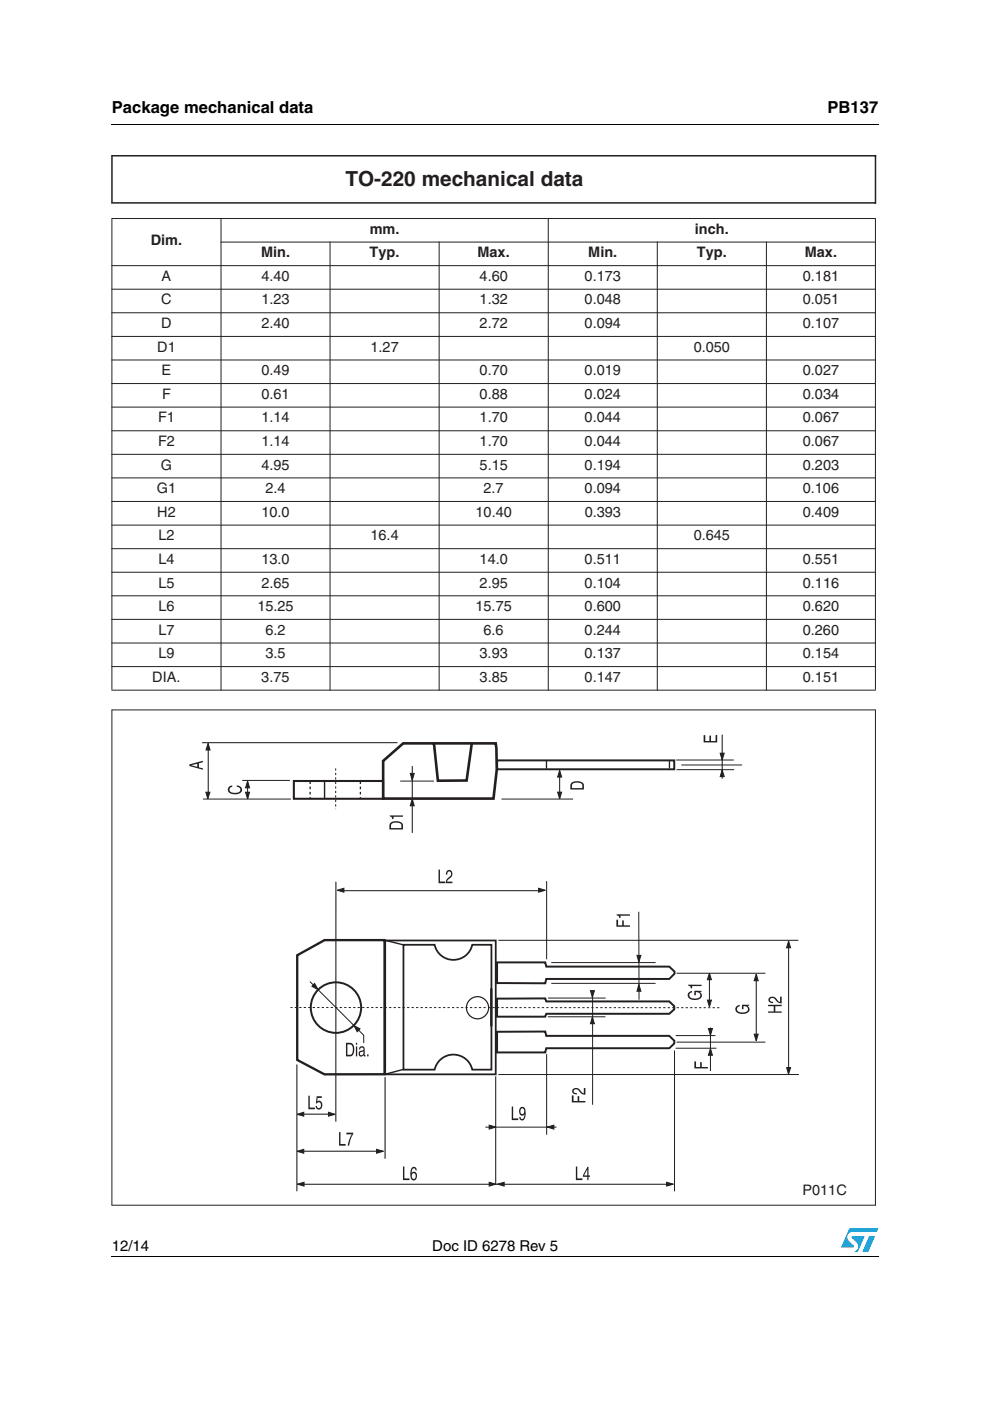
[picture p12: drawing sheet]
<svg xmlns="http://www.w3.org/2000/svg" width="210mm" height="297mm" viewBox="0 0 210 297" stroke-linecap="round" stroke-linejoin="round" font-family="sans-serif">
<g fill="#009ad9">
<path d="M184.3 262.1h1.2l-1.4 3.3h-1.3z"/>
<path d="M180.1 260.5h6.1l-.3 .7h-5.1a1.13 1.13 0 0 0-1.1 .7 1.13 1.13 0 0 0 .3 1.2l1 1v.3l-2.7 .1z"/>
<path d="M180.6 262.1h2.7l-1.4 3.3h-.7a1.18 1.18 0 0 0 .5-1.9l-1.1-1.1z"/>
</g>
<path d="M23.6 26.2l.1 .2zM23.6 266.3l.1 .1z" fill="#000"/>
<path d="M23.7 26.3h162.6M23.7 266.3h162.6" fill="none" stroke="#000" stroke-width=".21"/>
<g fill="#fff">
<path d="M23.7 32.6h162.5v223.3h-162.5z"/>
<path d="M23.7 150.5h161.9v105h-161.9z"/>
</g>
<path d="M23.7 150.5h162M23.7 150.4v105.1M185.6 150.5v105.1M23.7 255.5h161.9" fill="none" stroke="#231f20" stroke-width=".21"/>
<g fill="#fff">
<path d="M23.7 39.2l162 .1z"/>
<path d="M185.6 39.3l.1 108.7z"/>
<path d="M23.7 147.9l161.9 .1z"/>
<path d="M23.7 39.2l.1 108.8z"/>
</g>
<g fill="none" stroke="#231f20" stroke-width=".21">
<path d="M23.7 46.3h162M23.7 56.3h162M23.7 46.4v99.8M46.8 51.3h138.9M46.9 46.2v100.2M70 51.2v95.2M93.1 51.2v95.2M116.2 46.2v100.2M139.4 51.2v95.2M162.5 51.2v95.2M185.6 46.4v99.8M23.7 61.3h162"/>
<path d="M23.7 66.3h162M23.7 71.3h162M23.7 76.3h162M23.7 81.3h162M23.7 86.3h162M23.7 91.3h162M23.7 96.3h162M23.7 101.3h162M23.7 106.3h162M23.7 111.3h162M23.7 116.3h162M23.7 121.3h162"/>
<path d="M23.7 126.3h162M23.7 131.3h162M23.7 136.3h162M23.7 141.3h162M23.7 146.3h162"/>
</g>
<path d="M23.7 33h162.1M23.7 32.9v10.1M185.6 33v10.2M23.7 43h161.9" fill="none" stroke="#231f20" stroke-width=".32"/>
<g fill="#fff">
<path d="M27.3 154.1h154.8v101h-154.8z"/>
<path d="M39.7 155.5h129.9v97.3h-129.9z"/>
</g>
<path d="M62.3 165.6h18.9v3.8h-18.9z" fill="none" stroke="#231f20" stroke-width=".44"/>
<path d="M135.4 193.3l.1 18.7" fill="none" stroke="#231f20" stroke-width=".21"/>
<path d="M87.4 169.4l.4 1.4h-.8z" fill="#231f20"/>
<path d="M87.4 169.4l.4 1.4h-.8z" fill="none" stroke="#231f20" stroke-width=".22"/>
<path d="M43 169.4h18.7M106.3 169.4h15.2" fill="none" stroke="#231f20" stroke-width=".21"/>
<path d="M81.7 199.4h23.4v28.4h-23.4zM104.2 209.6v17.2h-4.1a4.1 4.1 0 0 0-4-3.2 4.1 4.1 0 0 0-4 3.2h-6.6v-21.5v-5h6.6a4.1 4.1 0 0 0 4 3.2 4.1 4.1 0 0 0 4-3.2h4.1v17.3" fill="none" stroke="#231f20" stroke-width=".38"/>
<path d="M81.2 161.3l4.3-3.7h6.5l.8 7.9h6.1l1.1-7.9h5.1l.2 5.6-.7 6.1h-23.4z" fill="none" stroke="#231f20" stroke-width=".56"/>
<circle cx="101.2" cy="213.7" r="2.34" fill="none" stroke="#231f20" stroke-width=".26"/>
<path d="M105.4 161.2h37.6v1.9h-37.6z" fill="none" stroke="#231f20" stroke-width=".42"/>
<path d="M43.6 168h.9l-.4 1.4z" fill="#231f20"/>
<path d="M43.6 168h.9l-.4 1.4zM51.4 165.5h10.1" fill="none" stroke="#231f20" stroke-width=".21"/>
<path d="M52.5 165.6l.4 1.4h-.8z" fill="#231f20"/>
<path d="M52.5 165.6l.4 1.4h-.8zM52.5 166.8v2.6" fill="none" stroke="#231f20" stroke-width=".21"/>
<path d="M52.1 168h.8l-.4 1.4z" fill="#231f20"/>
<path d="M52.1 168h.8l-.4 1.4z" fill="none" stroke="#231f20" stroke-width=".21"/>
<path d="M118.7 163.3l.4 1.5h-.9z" fill="#231f20"/>
<path d="M84.8 165.6h7.2M118.7 163.3l.4 1.5h-.9z" fill="none" stroke="#231f20" stroke-width=".21"/>
<path d="M152.7 159.7h.9l-.5 1.4z" fill="#231f20"/>
<path d="M152.7 159.7h.9l-.5 1.4zM153.1 155.8v9.3" fill="none" stroke="#231f20" stroke-width=".21"/>
<path d="M87 164h.8l-.4 1.4z" fill="#231f20"/>
<path d="M87 164h.8l-.4 1.4zM87.4 162.4v14.2M143.3 219.6h8.4" fill="none" stroke="#231f20" stroke-width=".21"/>
<path d="M150.2 218.1h.8l-.4 1.4z" fill="#231f20"/>
<path d="M105.7 199.4h63.6M150.2 218.1h.8l-.4 1.4zM105.7 227.8h63.7M143.3 222.2h8.6" fill="none" stroke="#231f20" stroke-width=".21"/>
<path d="M167.2 199.5l.4 1.5h-.8z" fill="#231f20"/>
<path d="M167.2 199.5l.4 1.5h-.8zM143 222.7v29.9" fill="none" stroke="#231f20" stroke-width=".21"/>
<path d="M63 251.1l1.5-.4v.8z" fill="#231f20"/>
<path d="M63 251.1l1.5-.4v.8zM63.9 251.1h78.6" fill="none" stroke="#231f20" stroke-width=".21"/>
<g fill="#231f20">
<path d="M159.9 219.3h.9l-.5 1.4z"/>
<path d="M85.4 247.3h.3v2.5h1.1v.4h-1.4z" fill-rule="evenodd"/>
<path d="M87.4 247.5a2.37 2.37 0 0 0 0 2.7 .86 .86 0 0 0 1-.4 .86 .86 0 0 0-.1-1 .57 .57 0 0 0-.5-.4 .57 .57 0 0 0-.5 .4 .72 .72 0 0 1 .6-1.1l.2 .4h.3a.63 .63 0 0 0-.3-.6 .63 .63 0 0 0-.7 0zM87.4 248.9a.39 .39 0 0 1 .4-.2 .39 .39 0 0 1 .3 .4l-.1 .7a.34 .34 0 0 1-.6 0l-.1-.5z" fill-rule="evenodd"/>
<path d="M40.1 162.1v.3l2.9 .8v-.3l-.8-.2v-.9l.8-.2v-.3zM40.6 162.3l1.2-.4v.7z" fill-rule="evenodd"/>
<path d="M48.5 166.8l.7-.3v.3a.63 .63 0 0 0-.5 .7 .63 .63 0 0 0 .6 .6h1a.64 .64 0 0 0 .7-.7 .64 .64 0 0 0-.8-.6v-.3a.96 .96 0 0 1 1.1 1 .96 .96 0 0 1-1.1 .9 1.45 1.45 0 0 1-1.9-1z" fill-rule="evenodd"/>
<path d="M121.1 166.1l-.2 1.3h2.9v-.9a1.7 1.7 0 0 0-2.7-.4zM121.4 166.2a1.46 1.46 0 0 1 2.1 .3v.6h-2.2z" fill-rule="evenodd"/>
<path d="M149.2 155.9h.3v1.2h.9v-1.1h.4v1.1h.9v-1.3h.4v1.6h-2.9z" fill-rule="evenodd"/>
<path d="M82.7 174.5l-.1 .5v.9h2.8v-.9a1.7 1.7 0 0 0-2.7-.5zM83.1 174.7a1.45 1.45 0 0 1 2 .3v.6h-2.2z" fill-rule="evenodd"/>
<path d="M82.6 172.9h2.8v.3h-2v.5h-.2l-.1-.4-.5-.2z" fill-rule="evenodd"/>
<path d="M147.2 225h.4v1.2h.8v-1h.4v1h1.3v.3h-2.9z" fill-rule="evenodd"/>
<path d="M156.1 213.5l.7-.4v.3a.64 .64 0 0 0-.5 .6 .64 .64 0 0 0 .6 .6h1a.64 .64 0 0 0 .7-.6 .64 .64 0 0 0-.6-.6l-.4-.1v.7h-.3v-1h1.5v.2l-.3 .1a.9 .9 0 0 1 .4 1.1 .9 .9 0 0 1-1 .5 1.5 1.5 0 0 1-2-.9z" fill-rule="evenodd"/>
</g>
<path d="M159.9 219.3h.9l-.5 1.4zM160.3 207.7v11.9" fill="none" stroke="#231f20" stroke-width=".21"/>
<path d="M160.3 206.5l.5 1.4h-.9z" fill="#231f20"/>
<path d="M143.4 161.1h12.2M143.4 163.2h12.3M144.5 162.2h12.8M160.3 206.5l.5 1.4h-.9z" fill="none" stroke="#231f20" stroke-width=".21"/>
<path d="M115.9 161.3v1.7M141.9 161.2v1.7" fill="none" stroke="#231f20" stroke-width=".28"/>
<path d="M153.1 163.2l.5 1.5h-.9z" fill="#231f20"/>
<path d="M153.1 163.2l.5 1.5h-.9zM81.6 228.4v17.3" fill="none" stroke="#231f20" stroke-width=".21"/>
<path d="M63 202.5l5.8-3.2h12.7v28.5h-12.7l-5.8-3.1z" fill="none" stroke="#231f20" stroke-width=".5"/>
<g fill="none" stroke="#231f20" stroke-width=".42">
<path d="M105.4 211.7h10.2l.2 .6h26.1l1.1 1v.7l-1.1 .9h-26.1l-.2 .7h-10.2z"/>
<circle cx="71.2" cy="213.6" r="5.3"/>
</g>
<path d="M152.5 213.7l-90.9-.1" fill="none" stroke="#231f20" stroke-width=".21" stroke-dasharray=".5 .5" stroke-linecap="butt"/>
<path d="M63 244.1l1.4-.4v.8z" fill="#231f20"/>
<path d="M63 244.1l1.4-.4v.8zM64.4 244.1h16.9" fill="none" stroke="#231f20" stroke-width=".21"/>
<g fill="#231f20">
<path d="M71.9 240h.3v2.5h1.1v.4h-1.4z" fill-rule="evenodd"/>
<path d="M73.4 240.1h1.5l-.9 2.8h-.3l.1-.5 .8-1.9h-1.2z" fill-rule="evenodd"/>
</g>
<path d="M72.6 188.8h41.7" fill="none" stroke="#231f20" stroke-width=".21"/>
<g fill="#231f20">
<path d="M93 184.4h.3v2.5h1.1v.4h-1.4z" fill-rule="evenodd"/>
<path d="M94.8 184.7a.73 .73 0 0 1 .9-.1 .73 .73 0 0 1 .2 1l-1.1 1.3h1.1v.4h-1.4l.2-.9 .7-.6a.52 .52 0 0 0 .3-.7 .52 .52 0 0 0-.7-.2l-.2 .5h-.2z" fill-rule="evenodd"/>
</g>
<path d="M42.8 157.5h41.5M71.2 187v50.8M167.2 200.7v26.4" fill="none" stroke="#231f20" stroke-width=".21"/>
<path d="M75 217.4l1.3 .7-.6 .7z" fill-rule="evenodd" fill="#231f20"/>
<path d="M75 217.4l1.3 .7-.6 .7z" fill="none" stroke="#231f20" stroke-width=".21"/>
<path d="M66.7 208.5l.7 1.3-1.3-.7z" fill-rule="evenodd" fill="#231f20"/>
<path d="M66.7 208.5l.7 1.3-1.3-.7z" fill="none" stroke="#231f20" stroke-width=".21"/>
<g fill="#231f20">
<path d="M73.4 221.1v2.9h.9a1.71 1.71 0 0 0 .4-2.7zM73.7 221.4h.5a1.01 1.01 0 0 1 .6 1.5l-.2 .5-.2 .2h-.7z" fill-rule="evenodd"/>
<path d="M75.5 221.1v.4h.2v-.4zM75.5 221.9v2.1h.2v-2.1z" fill-rule="evenodd"/>
<path d="M76.3 222l-.2 .5h.3a.35 .35 0 0 1 .2-.4 .35 .35 0 0 1 .4 .2 .35 .35 0 0 1-.1 .4 .64 .64 0 0 0-.9 .6 .64 .64 0 0 0 .8 .6l.3-.2 .1 .3h.3v-.3l-.2-.1v-1.2a.6 .6 0 0 0-.4-.6 .6 .6 0 0 0-.6 .2zM76.4 223.2l.6-.3a.47 .47 0 0 1 0 .7 .47 .47 0 0 1-.7-.1z" fill-rule="evenodd"/>
</g>
<path d="M78 223.6v.4" fill="none" stroke="#231f20" stroke-width=".3"/>
<path d="M65.7 208.1l11.4 11.4v1.7M116.9 204.1h22.1M116.9 208.5h22.1M105.1 228.2v23" fill="none" stroke="#231f20" stroke-width=".21"/>
<path d="M65.8 165.7v3.6M76.4 165.7v3.6" fill="none" stroke="#231f20" stroke-width=".28" stroke-dasharray=".6 .6 .6 .6 .6 .6" stroke-linecap="butt"/>
<path d="M71.2 162.9v8.7" fill="none" stroke="#231f20" stroke-width=".21" stroke-dasharray=".5 .5" stroke-linecap="butt"/>
<path d="M105.4 218.8l10.2-.1 .2 .9h26.1l1.1 1.1v.6l-1.1 .9h-26.1l-.2 .9h-10.2zM105.4 204h10.2l.2 .9h26.1l1.1 1.1v.4l-1.1 1.2h-26.1l-.2 .9-10.2-.1z" fill="none" stroke="#231f20" stroke-width=".42"/>
<g fill="#231f20">
<path d="M103.7 250.7l1.4 .4-1.4 .4z"/>
<path d="M130.7 195h.3v1.2h.9v-1h.4v1h1.3v.3h-2.9z" fill-rule="evenodd"/>
<path d="M130.7 193.8l2.9 .1v.2h-2v.5h-.3l-.1-.3-.5-.2z" fill-rule="evenodd"/>
</g>
<path d="M103.7 250.7l1.4 .4-1.4 .4z" fill="none" stroke="#231f20" stroke-width=".21"/>
<path d="M71.5 188.7l1.4-.4v.9z" fill="#231f20"/>
<path d="M71.5 188.7l1.4-.4v.9z" fill="none" stroke="#231f20" stroke-width=".21"/>
<path d="M114.2 188.3l1.4 .4-1.4 .5z" fill="#231f20"/>
<path d="M114.2 188.3l1.4 .4-1.4 .5z" fill="none" stroke="#231f20" stroke-width=".21"/>
<path d="M135.1 202.6h.8l-.4 1.4z" fill="#231f20"/>
<path d="M135.1 202.6h.8l-.4 1.4z" fill="none" stroke="#231f20" stroke-width=".21"/>
<path d="M135.5 208.7l.4 1.5h-.8z" fill="#231f20"/>
<path d="M135.5 208.7l.4 1.5h-.8z" fill="none" stroke="#231f20" stroke-width=".21"/>
<path d="M118.2 167.9h.9l-.4 1.5z" fill="#231f20"/>
<path d="M118.2 167.9h.9l-.4 1.5zM118.7 164v3.9" fill="none" stroke="#231f20" stroke-width=".21"/>
<path d="M150.6 222.3l.4 1.4h-.8z" fill="#231f20"/>
<path d="M150.6 217.9v9.2M150.6 222.3l.4 1.4h-.8z" fill="none" stroke="#231f20" stroke-width=".21"/>
<path d="M44.1 157.6l.4 1.4h-.8z" fill="#231f20"/>
<path d="M44.1 157.6l.4 1.4h-.8zM44.1 159v9.4M63 225.7v26.8" fill="none" stroke="#231f20" stroke-width=".21"/>
<path d="M79.8 243.7l1.5 .4-1.5 .4z" fill="#231f20"/>
<path d="M79.8 243.7l1.5 .4-1.5 .4z" fill="none" stroke="#231f20" stroke-width=".21"/>
<path d="M63 236.3l1.4-.5v.9z" fill="#231f20"/>
<path d="M63 236.3l1.4-.5v.9zM64.2 236.2h6.1" fill="none" stroke="#231f20" stroke-width=".21"/>
<g fill="#231f20">
<path d="M69.6 235.8l1.5 .5-1.5 .4z"/>
<path d="M65.4 232.3h.3v2.5h1.1v.4h-1.4z" fill-rule="evenodd"/>
<path d="M67.1 232.4h1.1v.4h-.9v.7a.83 .83 0 0 1 1 .3 .83 .83 0 0 1-.1 1 .7 .7 0 0 1-.8 .4 .7 .7 0 0 1-.5-.7h.3l.2 .4a.59 .59 0 0 0 .7-.6 .59 .59 0 0 0-.7-.5l-.4 .1z" fill-rule="evenodd"/>
</g>
<path d="M69.6 235.8l1.5 .5-1.5 .4z" fill="none" stroke="#231f20" stroke-width=".21"/>
<path d="M105.5 251.1l1.4-.4v.8z" fill="#231f20"/>
<path d="M105.5 251.1l1.4-.4v.8z" fill="none" stroke="#231f20" stroke-width=".21"/>
<path d="M141.3 250.7l1.5 .4-1.5 .4z" fill="#231f20"/>
<path d="M141.3 250.7l1.5 .4-1.5 .4z" fill="none" stroke="#231f20" stroke-width=".21"/>
<g fill="#231f20">
<path d="M122.1 247.3h.3v2.5h1.1v.4h-1.4z" fill-rule="evenodd"/>
<path d="M124.6 247.4l-1 1.8v.3h.9v.7h.3v-.7h.3v-.3h-.3v-1.8zM124.5 247.9v1.3h-.7z" fill-rule="evenodd"/>
</g>
<path d="M115.9 186.8v16.6" fill="none" stroke="#231f20" stroke-width=".21"/>
<path d="M166.8 226.4h.8l-.4 1.4z" fill="#231f20"/>
<path d="M166.8 226.4h.8l-.4 1.4z" fill="none" stroke="#231f20" stroke-width=".21"/>
<g fill="#231f20">
<path d="M162.9 213h2.8v.3h-1.3v1.1h1.3v.3h-2.8v-.3h1.1v-1.1h-1.1z" fill-rule="evenodd"/>
<path d="M163.2 211.5a1.3 1.3 0 0 1 1.8 .8l.4 .1v-1.1h.3v1.4l-.9-.2-.5-.6a.52 .52 0 0 0-.7-.3 .52 .52 0 0 0-.2 .7l.5 .1v.3a.72 .72 0 0 1-.9-.3 .72 .72 0 0 1 .2-.9z" fill-rule="evenodd"/>
<path d="M108.5 234.6h.3v2.5h1.1v.4h-1.4z" fill-rule="evenodd"/>
<path d="M110.2 234.9a.96 .96 0 0 0 .7 1.6l.3-.3-.1 .6a.38 .38 0 0 1-.4 .5 .38 .38 0 0 1-.4-.5h-.2a.66 .66 0 0 0 .7 .8 .66 .66 0 0 0 .6-.8v-1.4a.66 .66 0 0 0-.4-.7 .66 .66 0 0 0-.8 .2zM110.6 235a.58 .58 0 0 1 .6 .6 .58 .58 0 0 1-.6 .6l-.3-.6z" fill-rule="evenodd"/>
</g>
<path d="M102.9 239h15.1" fill="none" stroke="#231f20" stroke-width=".21"/>
<path d="M116 239l1.4-.4v.8z" fill="#231f20"/>
<path d="M116 239l1.4-.4v.8z" fill="none" stroke="#231f20" stroke-width=".21"/>
<path d="M103.7 238.6l1.4 .4-1.4 .4z" fill="#231f20"/>
<path d="M125.6 211v23.2M103.7 238.6l1.4 .4-1.4 .4zM115.9 223.5v17.1" fill="none" stroke="#231f20" stroke-width=".21"/>
<g fill="#231f20">
<path d="M125.2 210h.8l-.4 1.5z"/>
<path d="M121.2 232.2h.4v1.2h.9v-1h.3v1h1.3v.3h-2.9z" fill-rule="evenodd"/>
<path d="M121.4 230.9a1.15 1.15 0 0 1 1.9 .6l.5 .3v-1.1h.3v1.4l-.7-.1-.7-.8a.52 .52 0 0 0-.7-.3 .52 .52 0 0 0-.3 .7l.6 .2v.2a.74 .74 0 0 1-.8-.2 .74 .74 0 0 1-.1-.9z" fill-rule="evenodd"/>
</g>
<path d="M116.2 215.6h12.2M116.2 211.6h12.2M125.2 210h.8l-.4 1.5z" fill="none" stroke="#231f20" stroke-width=".21"/>
<path d="M125.6 215.6l.4 1.4h-.8z" fill="#231f20"/>
<path d="M125.6 215.6l.4 1.4h-.8z" fill="none" stroke="#231f20" stroke-width=".21"/>
<path d="M68.8 165.5v3.7M81.7 199.4l3.8 .9M85.6 226.7l-3.9 1.1" fill="none" stroke="#231f20" stroke-width=".3"/>
<path d="M150 212h.8l-.4 1.5z" fill="#231f20"/>
<path d="M150 212h.8l-.4 1.5z" fill="none" stroke="#231f20" stroke-width=".21"/>
<path d="M150.4 206.3l.4 1.4h-.8z" fill="#231f20"/>
<path d="M150.4 206.3l.4 1.4h-.8zM150.4 206.9v6.2" fill="none" stroke="#231f20" stroke-width=".21"/>
<g fill="#231f20">
<path d="M145.9 210.5l.8-.4v.3a.64 .64 0 0 0-.5 .7 .64 .64 0 0 0 .6 .6h1a.64 .64 0 0 0 .7-.6 .64 .64 0 0 0-.6-.7l-.4-.1v.7h-.3v-.9h1.5v.2h-.3a.9 .9 0 0 1 .4 1.1 .9 .9 0 0 1-1 .6 1.49 1.49 0 0 1-2-1z" fill-rule="evenodd"/>
<path d="M145.9 208.8h2.8v.3h-2v.4h-.2l-.2-.4-.4-.1z" fill-rule="evenodd"/>
</g>
<path d="M143.4 206.3h18.9M143.4 221h18.9" fill="none" stroke="#231f20" stroke-width=".21"/>
<path d="M92 157.6h8" fill="none" stroke="#231f20" stroke-width=".56"/>
<text font-size="4.4" fill="#231f20" x="73.2" y="39.5">TO-220 mechanical data</text>
<g font-size="3.5">
<text x="23.7" y="23.9">Package mechanical data</text>
<text x="175.5" y="23.9">PB137</text>
</g>
<g font-size="3.2">
<text x="23.7" y="265.1">12/14</text>
<text x="91.6" y="265.1">Doc ID 6278 Rev 5</text>
</g>
<g font-size="3.1" fill="#231f20">
<text x="32" y="52">Dim.</text>
<text x="78.4" y="49.5">mm.</text>
<text x="147.3" y="49.5">inch.</text>
<text x="34.3" y="59.6">A</text>
<text x="55.3" y="54.6">Min.</text>
<text x="55.4" y="59.6">4.40</text>
<text x="78.4" y="54.6">Typ.</text>
<text x="101.2" y="54.6">Max.</text>
<text x="101.7" y="59.6">4.60</text>
<text x="124" y="59.6">0.173</text>
<text x="124.7" y="54.6">Min.</text>
<text x="147.8" y="54.6">Typ.</text>
<text x="170.2" y="59.6">0.181</text>
<text x="170.6" y="54.6">Max.</text>
<text x="34.2" y="64.6">C</text>
<text x="55.4" y="64.6">1.23</text>
<text x="101.7" y="64.6">1.32</text>
<text x="124" y="64.6">0.048</text>
<text x="170.2" y="64.6">0.051</text>
<text x="34.2" y="69.6">D</text>
<text x="55.4" y="69.6">2.40</text>
<text x="101.7" y="69.6">2.72</text>
<text x="124" y="69.6">0.094</text>
<text x="170.2" y="69.6">0.107</text>
<text x="33.3" y="74.6">D1</text>
<text x="78.5" y="74.6">1.27</text>
<text x="147.1" y="74.6">0.050</text>
<text x="34.3" y="79.6">E</text>
<text x="55.4" y="79.6">0.49</text>
<text x="101.7" y="79.6">0.70</text>
<text x="124" y="79.6">0.019</text>
<text x="170.2" y="79.6">0.027</text>
<text x="33.5" y="89.6">F1</text>
<text x="34.4" y="84.6">F</text>
<text x="55.4" y="89.6">1.14</text>
<text x="55.4" y="84.6">0.61</text>
<text x="101.7" y="89.6">1.70</text>
<text x="101.7" y="84.6">0.88</text>
<text x="124" y="84.6">0.024</text>
<text x="124" y="89.6">0.044</text>
<text x="170.2" y="84.6">0.034</text>
<text x="170.2" y="89.6">0.067</text>
<text x="33.5" y="94.6">F2</text>
<text x="55.4" y="94.6">1.14</text>
<text x="101.7" y="94.6">1.70</text>
<text x="124" y="94.6">0.044</text>
<text x="170.2" y="94.6">0.067</text>
<text x="34.1" y="99.6">G</text>
<text x="55.4" y="99.6">4.95</text>
<text x="101.7" y="99.6">5.15</text>
<text x="124" y="99.6">0.194</text>
<text x="170.2" y="99.6">0.203</text>
<text x="33.2" y="104.6">G1</text>
<text x="56.3" y="104.6">2.4</text>
<text x="102.5" y="104.6">2.7</text>
<text x="124" y="104.6">0.094</text>
<text x="170.2" y="104.6">0.106</text>
<text x="33.3" y="109.6">H2</text>
<text x="55.4" y="109.6">10.0</text>
<text x="100.8" y="109.6">10.40</text>
<text x="124" y="109.6">0.393</text>
<text x="170.2" y="109.6">0.409</text>
<text x="33.6" y="114.6">L2</text>
<text x="33.6" y="119.6">L4</text>
<text x="55.4" y="119.6">13.0</text>
<text x="78.5" y="114.6">16.4</text>
<text x="101.7" y="119.6">14.0</text>
<text x="124" y="119.6">0.511</text>
<text x="147.1" y="114.6">0.645</text>
<text x="170.2" y="119.6">0.551</text>
<text x="33.6" y="124.6">L5</text>
<text x="55.4" y="124.6">2.65</text>
<text x="101.7" y="124.6">2.95</text>
<text x="124" y="124.6">0.104</text>
<text x="170.2" y="124.6">0.116</text>
<text x="33.6" y="129.6">L6</text>
<text x="54.6" y="129.6">15.25</text>
<text x="100.8" y="129.6">15.75</text>
<text x="124" y="129.6">0.600</text>
<text x="170.2" y="129.6">0.620</text>
<text x="33.6" y="134.6">L7</text>
<text x="56.3" y="134.6">6.2</text>
<text x="102.5" y="134.6">6.6</text>
<text x="124" y="134.6">0.244</text>
<text x="170.2" y="134.6">0.260</text>
<text x="33.6" y="139.6">L9</text>
<text x="56.3" y="139.6">3.5</text>
<text x="101.7" y="139.6">3.93</text>
<text x="123.9" y="139.6">0.137</text>
<text x="170.2" y="139.6">0.154</text>
<text x="32.3" y="144.6">DIA.</text>
<text x="55.4" y="144.6">3.75</text>
<text x="101.7" y="144.6">3.85</text>
<text x="124" y="144.6">0.147</text>
<text x="170.2" y="144.6">0.151</text>
<text x="170.1" y="253.3">P011C</text>
</g>
</svg>
